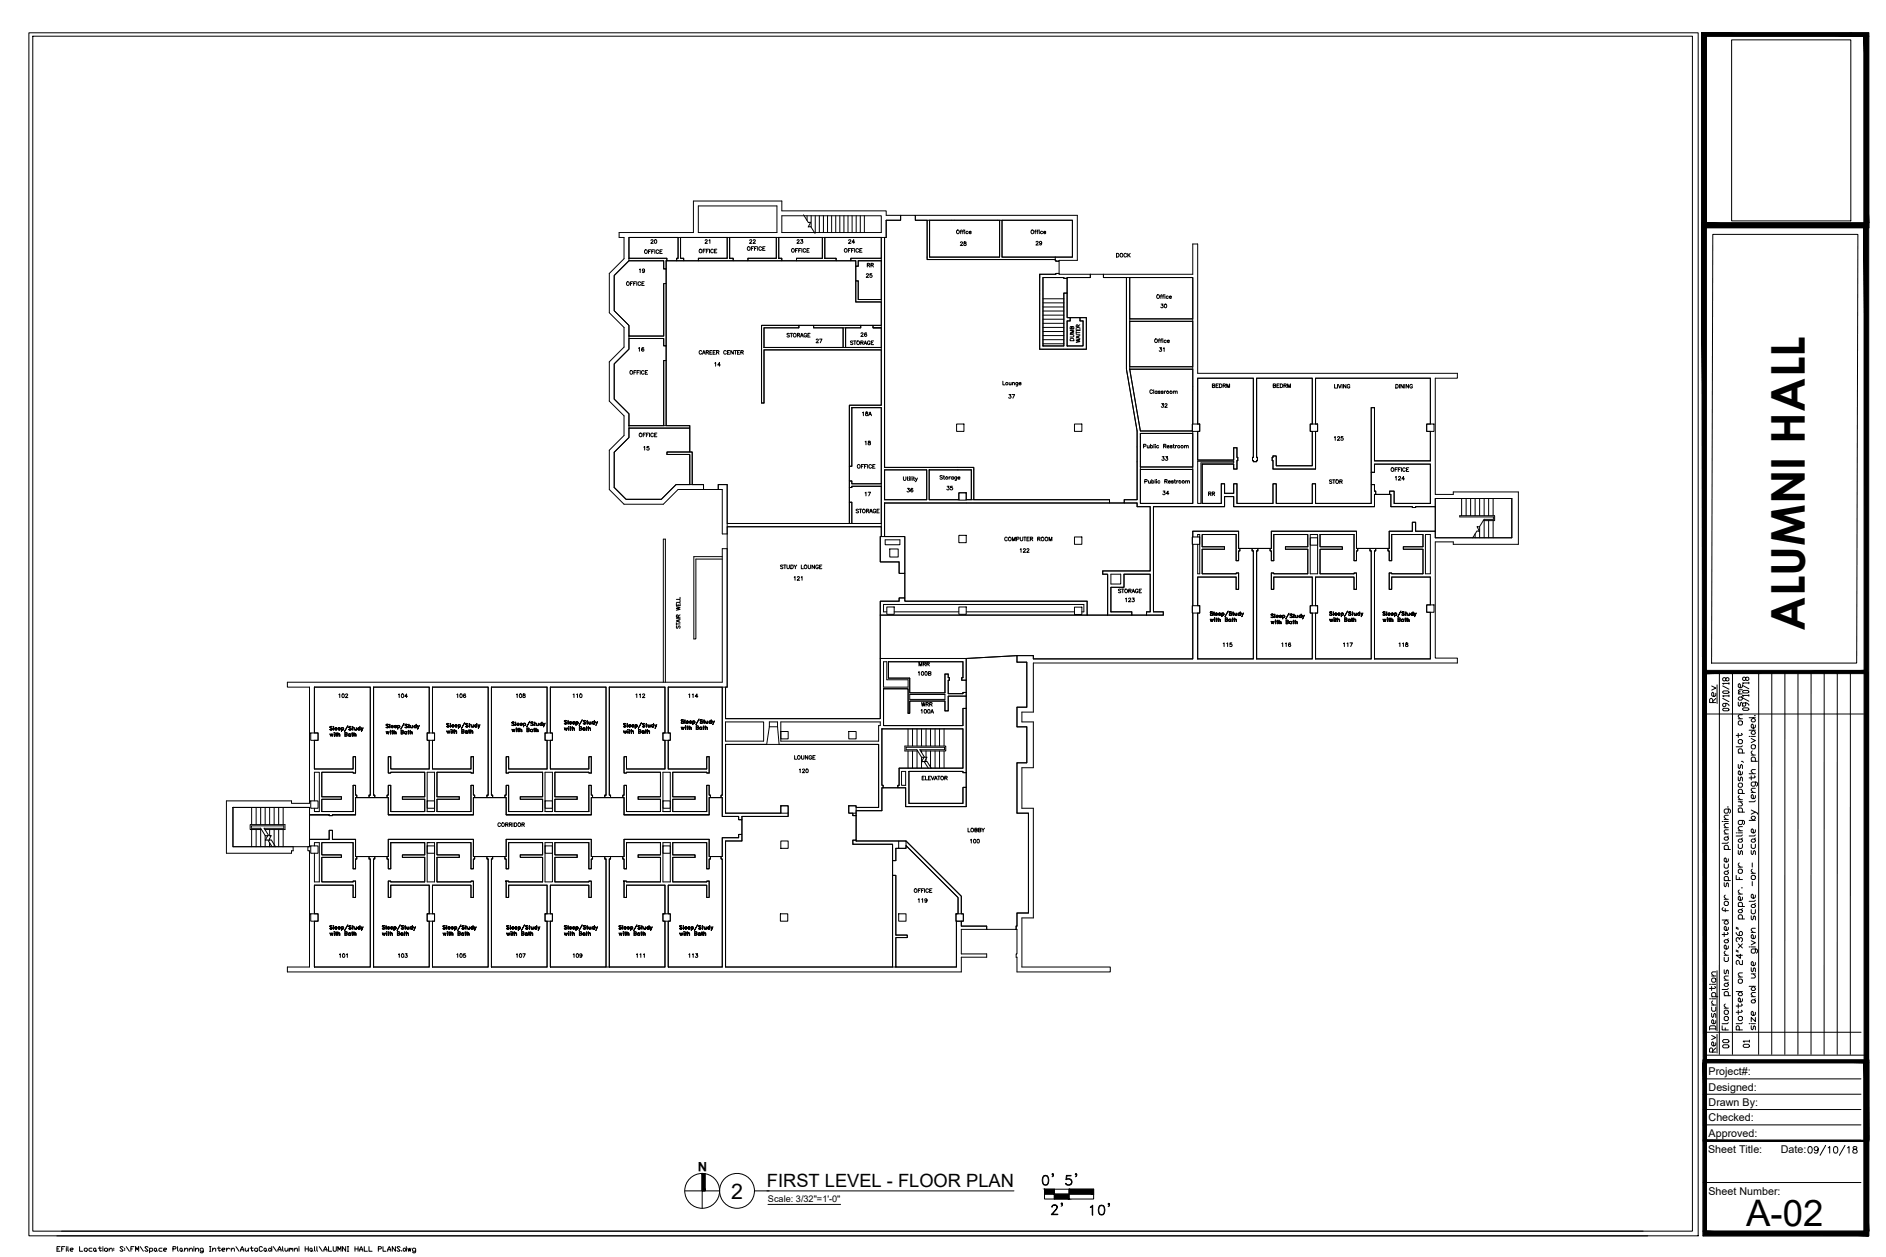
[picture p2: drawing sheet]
<svg xmlns="http://www.w3.org/2000/svg" width="914mm" height="610mm" viewBox="0 0 914 610" stroke-linecap="round" stroke-linejoin="round" font-family="sans-serif">
<!-- layer: BLDGlines -->
<g fill="none" stroke="#000" stroke-width=".48">
<path d="M840 19h57v88h-57zM339 100h38v13h-38zM305 115h24v10h-1v1h-5v-1h-18zM329 115v10h-1v1h3v-1h-1v-10M330 115h23v10h-14v1h-8v-1h-1zM353 115v10h-14v1h16v-1h-1M354 115h22v10h-13v1h-8v-1h-1zM354 115v10M376 115v10h-13v1h16v-1h-1M378 115h21v10h-13v1h-7v-1h-1zM378 115v10M379 105h48v8h-48z"/>
<path d="M390 104l2 4h1l-1 2h1l2 3M391 105v2M393 105v5M395 105v8M397 105v8M399 115v10h-13v1h19v-1h-5M399 105v8M400 115h27v10h-14v1h-8v-1h-5zM400 115v10M401 105v8M403 105v8M405 105v8"/>
<path d="M407 105v8M409 105v8M411 105v8M413 105v8M415 105v8M417 105v8M419 105v8M427 115v82h-15v29h1v-28h14v62M429 115v112h43v15M430 107h7v-3h-7v-2h-51v-5h-43v16h-36v2h3v10l-8 8v19l8 7v9l-8 7v20l8 7v9l-8 7v19l8 8h19l7-8h12v-2h-13l-7 7h-17l-6-6M430 107v8h-125v11l-7 8v17l7 7v11l-7 7v18l7 7v11l-7 7v17M430 107h7v-3h7v3h6v19h62v1h1v6h-9v36h23v-15h-10v-19h12v-2h6v2h11v44l5 30v33h-6v2h-7v-2h-66v-15h-43v-112h1z"/>
<path d="M450 107v19h62M451 107h34v18h-34zM451 107v18h34v-18M486 107v18h34v-18h-76v-3h78v22l-10 1v-2M486 107h34v18h-34zM298 134l7-8h17v4h1v8h-1v25h-17v-5l-7-7zM305 126h17v4h1v-4M305 125h18v1M322 138v25h-17M323 126h92v20h12v12h-58v37h1v-25h57v27h-15v57h-59v-19h-5v2h-7v-2h-5v-16h-2v-13h-11zM323 138v30h-1v-4h-17M416 126h11v19h-11v-9h-1v-7h1z"/>
<path d="M427 125h-14v1h2v3h1v-3h11M506 135h11v7h-1v26h-10zM546 135v44l5 30v33h-6v2h6v2h7v31h-23v1h2v20h12v-1h-10M548 135h30v20h-30zM548 135v44M370 159h17v-1h7v1h15v10h-39zM394 158h23v1h-23zM409 159v10M410 159h7v-1h6v1h4v10h-17zM410 159v10M427 158h-4v1h4h-4M427 145h-11v-9h-1v10h12"/>
<path d="M506 159h10M506 157h10M506 155h10M506 153h10M506 151h10M506 149h10M506 147h10M506 145h10M519 154h5v2h1v12h-8v-12h2zM524 156v-2h3v15h-23v-36h25v2h-12h-11v33M525 156v12h-8M548 156h30v22h-30z"/>
<path d="M548 156h30M548 155h30M305 164h17v4h1v7h-1v31h-17v-5l-7-7v-18l7-7zM370 169v-10h17v-1h-18v37h1v-25h57M370 169h57M506 168h10v-26h1v12h2v2h-2v12M506 163h10M506 161h10M506 165h10M506 167h10M548 179h30v30h-25zM548 179l5 30h25"/>
<path d="M548 179h30M548 178h30M413 198h14v37h-14v-2h-1v-7h1zM581 183h27v39h-1l1 2h1l1-1-1-40h27v23h-1v3h1v17h-17v-5h-2v1v5h21v-18h1v-3h-1v-23h55v23h-1v3h1v14h-27v-25h-1v46h-27v-9h-2v9h-17v-9h-2v9h-17v-9h-2v4h-4v-4h-2v9h-9v-19h15v2h2v-5v-5h-2v6h-17v-14h1v-3h-1zM305 206h29v2h-29M305 208h29v11h-11v1h11v15h-6l-7 7h-17l-6-6v-17l7-7zM322 206v-31h1v31M464 206h3v3h-3zM521 206h4v3h-4zM553 210h25v16h-25zM553 210v34M553 210h25"/>
<path d="M578 206h4v3h-4zM578 206v-71h-43v-2h43v-15h3v63h126v2h-11v57h9v-1h31v25h-31v-1h-9v56h11v3h-206v23h-6v5h6v22h-6v20h6v53h-6v24h43v2h-45v-7v-21h6v-49h-6v-24h5v-18h-5v-9h5v-22h-5v-3h8v2h77v-23M578 209v35h-25M581 209v14h17v-6h2v5v5h-2v-2h-15v19h9v-9h2v4h4v-4h2v9h17v-9h2v9h17v-9h2v9h27v-9h1v3h1v2h-1v6h-68v-5h-4v5h-35v51h5v1h-8v-1h2v-19h-13v7h-6v12M581 206v-23h27v39h-1l1 2h1l1-1-1-40h27v23M635 206h4v3h-4zM636 209v17h-17v-5h-2v1v5h21v-18M638 206v-23h55v23M692 206h3v3h-3zM693 209v14M334 235v-15h-11v-1h13v16M348 235h5v24h-3v-22h-2z"/>
<path d="M412 236h1h14v18h-14v-10h-1zM427 235h-14v-2h-1v3h1h14M429 228h20v14h-20zM451 228h20v14h-3v-3h-3v3h-14zM451 228v14h14M451 228h20v14M465 239h3v4h-3zM553 228h25v16h-25zM553 228h25M553 226h25M581 224h17h-16v20h-1zM666 225h27v19h-17v-6h-2v2h-7l-1-5h-1v-6h1z"/>
<path d="M693 223h-27v-25h-1v31h1v-4h27v19M353 255h74v18h9v5h3v12h-3v2h-9v57h-75v-16h1zM353 254h74M353 255h74M412 254v-10h1v10M429 244h122v2h7v31h-23v1h2v20h-10v-6h-88v-32h-10zM429 244v16M465 260h3v3h-3zM468 242h70v2h-109M583 259h16v13h2v-5v-1h6v1h1v53h-27v-23h1v-3h-1v-14h18v6h2v-8h-18v-12h11v-1h-11zM635 259h4v19h-4zM640 259v6h11v1h-11v12h18v8h-2v-6h-18v14"/>
<path d="M640 259h16v13h2v-5v-1h6v1h1v53h-27v-23h1v-3h-1v-14h18v6h2v-8h-18v-12h11v-1h-11zM656 259h-16h16v13h2v-5v-1v-8h-42v8v1v5h2v-13h16v6h-11v1h11v12h-18v8h2v-6h18v14M691 259h2v19h-2zM696 242h37v19h-37zM709 242v8M711 242v8M713 242v8M715 242v8M715 259v2M717 242v8M717 255v6M719 252h6v-2h-17v1h16v1h-4l-3 4-1-1 1 3h-1l-2 3"/>
<path d="M720 242v8M720 252v9M722 242v8M722 252v9M724 242v8M724 252v9M733 242v19h-37v-3h-10v-5h-1v5h-11v8h-1v1h1v5h1v-13h15v6h-10v1h10v12h-16v8h1v-6h18v13M733 242h-37v4h-10h-12v-6v-2h2v6h17M350 270h-14v40h1v-39h13M427 260h12v18h-3v-5h-9zM429 262h7v2h-7zM431 266h4v4h-4z"/>
<path d="M521 260h4v4h-4zM539 278h4v5h-4zM578 260h4v4h-4zM578 260v-2h23v8v1v5h-2v-13h-16v6h11v1h-11v12h18v8h-2v-6h-18v14M578 264v30M581 260v-1h1v19h-1v-14M610 266h6v1v5h2v-13h16v6h-11v1h11v12h-18v8h2v-6h18v14h-1v3h1v23h-27v-53h1zM635 261h4v3h-4zM667 266h6v1h1v5h1v-13h15v6h-10v1h10v12h-16v8h1v-6h18v13h-1v4h1v23h-27v-53h1zM427 292h9v-2h3v2h88v6h-100zM427 298h137v-1h-5v-51h35v-5h4v5h68v-6h8v6h11h11v12h-10v-5h-1v5h-11v8h-16v-8h-42v8h-15v-8h-23v62h-77v-2l-33 1h-41zM430 294h4v4h-4z"/>
<path d="M430 297h-2v-4h97v4M434 297h31M465 294h3v4h-3zM468 297h53M521 294h4v4h-4zM539 285h6v-7h13v19h-2v1h-7v-1h-10zM578 294h4v3h-4zM581 297v23M587 297h1h-1l1 1h-1h1zM589 297v1zM589 300h.1M589 298l1-1v1h-1h1v-1l-1 1h1h-1z"/>
<path d="M590 300v1zM591 300v1zM591 298l1-1v1h-1h1l-1-1v1h1h-1zM592 297v2zM595 296l-1 3zM596 297h1h-1l1 1h-1h1zM598 297h.1M598 300v1zM598 297v1zM599 297v1zM600 297v1zM601 297v1z"/>
<path d="M602 298v-1v1M603 297l-1 2zM616 298h1h-1l1 1h-1h1zM618 298v2zM619 299h1l-1-1v1h1h-1v-1l1 1h-1M620 299h1v-1l-1 1h1h-1l1-1v1h-1M622 298v2zM625 297l-2 3zM625 298h2h-1v1h-1h2zM627 298h1zM627 298v2zM628 298l1 1h-1z"/>
<path d="M629 298v2zM631 298v2zM632 299l-1-1 1 2M632 298v2zM635 294h4v3h-4zM636 297v23h-27M638 297v23M645 297h1h-1l1 1h-1h1zM646 297l1 1zM647 300h.1M647 298l1-1v1h-1h1v-1l-1 1h1h-1zM648 300v1z"/>
<path d="M648 300l1 1zM649 298v-1l1 1h-1h1l-1-1v1h1h-1zM650 297v2zM652 300h1h-1M653 296l-1 3zM654 297h1h-1l1 1h-1h1zM655 297h1zM655 300l1 1zM656 297v1zM656 300v1zM657 297v1zM657 297l1 1z"/>
<path d="M659 297v1zM660 298v-1v1M661 297l-1 2zM670 297h2h-1l1 1h-2h2zM672 297v1zM673 300h.1M673 297l1 1h-1h1h-1zM673 300l1 1zM674 300v1zM675 298v-1l1 1h-1v-1v1h1h-1zM676 297v2zM678 300h1h-1"/>
<path d="M679 296l-1 3zM680 297h1h-1l1 1h-1h1zM681 297h1zM681 300v1zM682 297v1zM682 300v1zM682 297l1 1h-1zM683 297v1zM685 297v1zM686 298v-1v1M687 297l-1 2zM692 293h3v4h-3z"/>
<path d="M693 297v23h-27M468 319l25-1v3h5v22h-5v9h5v18h-5v24h6v49h-6v8h-15v-2h-12v-2h1v-4h-1v-8l-27-27h-24v-15h13v-11h11v9h29zM581 320h27v-53h-1v-1h3v1h-1v53M587 300v1l1-1v1v-1v1v-1l-1 1zM589 300v1zM589 300h1zM591 301l1-1v1l-1-1zM594 300h1h-1v1h1h-1M595 300v1h-1v-1h1v1M597 300v1zM597 300h1zM599 300v1z"/>
<path d="M616 301l1 1v-1v1l1-1-1 2v-1v1zM618 301h.1M618 301v2zM619 301h1zM619 301v2zM620 301v2zM620 302l1-1v2v-2zM624 301h1l-1 1v1zM624 301h1l-1 1M626 301v2zM627 301h.1M627 301v2z"/>
<path d="M628 301v2zM628 301h1v2zM638 320h27v-53h-1v-1h3v1h-1v53M645 300v1v-1l1 1v-1v1l-1-1v1zM647 300v1zM647 300h1zM649 300v1zM652 301h1h-1M653 301v-1h-1v1M653 300v1h-1M655 300v1zM655 300h1z"/>
<path d="M656 301l1-1v1v-1zM670 300l1 1v-1l1 1v-1v1l-1-1v1zM673 300v1zM673 300h1zM674 301l1-1v1v-1zM678 301h1h-1M678 301l1-1h-1v1M678 300l1 1h-1M680 300l1 1zM681 300h1zM682 300h1v1zM152 333h28v53h-1v1h-6v-1h-1v-5h-1v13h-15v-6h10v-2h-10v-11h16v-8h-1v6h-19v-14h2v-4h-2z"/>
<path d="M152 333v22M152 333h28v53h-1v1h3v-1h-1v-53M181 333h27v22h-1v4h1v14h-19v-6h-1v8h18v11h-11v2h11v6h-17v-13h-1v5v1h-6v-1h-1zM181 333h27v22M210 333h27v53h-1v1h-6v-1v-5h-2v13h-16v-6h11v-2h-11v-11h18v-8h-2v6h-18v-14h1v-4h-1zM210 333h27v53h-1v1h3v-1h-1v-53M210 333v22M238 333h27v22h-1v4h1v14h-18v-6h-2v8h18v11h-11v2h11v6h-16v-13h-2v5v1h-6v-1h-1zM238 333h27v22M267 333h27v53h-1v1h-6v-1v-5h-2v13h-16v-6h11v-2h-11v-11h18v-8h-2v6h-18v-14h1v-4h-1zM267 333h27v53h-1v1h3v-1h-1v-53M267 333v22"/>
<path d="M295 333h27v22h-1v4h1v14h-18v-6h-1v8h17v11h-11v2h11v6h-16v-13h-1v5h-1v1h-6v-1h-1zM295 333h27v22M322 331v-70h1v70M324 333h29v-67h-3v65h-211v2h11v57h-9v-2h-31v26h31v-1h1v-2h-29v-19M324 333h26v53v1h-6v-1v-5h-1v13h-17v-6h11v-2h-11v-11h18v-8h-1v6h-19v-14h1v-4h-1zM324 333v22M350 333v53v1v9h8v2h2v-2h22v-2M352 333v16M428 334v18h39v-8h1v31h-1v-1h-26M428 334h12v12h1v-6h17v5h2v-7h8v6h-1v8h-39zM428 321h2v9h10v3h-12zM431 321h36v8h-1v1h2v-11h-41v30h-75"/>
<path d="M431 321v8h10v7h17v-9h2v2v1v6h7h1v2h-8v7h-2v-5h-17v6h-1v-12h-12M431 321h36v8h-1v1h2v6h-1h-7v-6v-1v-2h-2v9h-17v-7h-10zM441 337h17v2h-17zM151 355h3v4h-3zM152 359v14h19v-6h1v8h-16v11h10v2h-10v6h15v-13h1v5h1v1h-1v8M160 356v1l1-1v1v-1v1v-1l-1 1zM160 352l1 1h-1l1 1h-1h1zM162 352v2zM162 355h.1M162 356v1zM162 353h1h-1h1l-1 1h1zM163 356h.1"/>
<path d="M163 355v2zM164 355v2zM164 356h1v1v-1zM164 353h1h-1v1h1h-1zM166 353v2zM167 355h1v2h-1zM167 355h1v1h-1h1v1h-1zM169 352l-2 3zM169 353h1h-1l1 1h-1h1zM170 356v1zM170 356h1zM171 353h.1"/>
<path d="M171 355v2zM171 352v2zM172 355v2zM172 356h1v1l-1-1zM172 353l1 1h-1zM173 353v1zM174 352l1 2zM176 354l-1-1 1 1M176 353l-1 2zM187 351h1h-1l1 2h-1h1zM187 355l1 1v-1v1l1-1-1 1v-1v1zM189 351v2z"/>
<path d="M189 354h.1M189 355v1zM190 352h1h-1v1h1h-1v-1h1h-1M190 355h.1M190 354v2zM191 354v2zM191 355h1v1v-1zM191 352h1l-1 1h1h-1l1-1h-1M193 352v2zM195 355v-1v2v-1M195 355v1h-1v-2h1v1M196 351l-2 3z"/>
<path d="M196 351h2h-2l1 2h-1h1zM197 355v1zM198 355h.1M198 352h1zM198 354v2zM198 351v2zM199 354v2zM199 352l1 1h-1zM199 355h1v1zM200 352v1zM202 351v2zM203 353l-1-1 1 1"/>
<path d="M203 352l-1 2zM207 355h4v4h-4zM208 359v14h-19v-6h-1v8h18v11h-11v2h11v6M210 359v14h18v-6h2v8h-18v11h11v2h-11v6h16v-13h2v5v1v8h-42v-8v-1v-5h1v13h17M217 351h1h-1l1 2-1-1h1zM217 354v1v-1l1 1v-1v2l-1-1v1zM218 351v2zM219 354h.1M219 354v2zM219 352h1h-1h1v1l-1-1zM219 354h1zM220 354v2z"/>
<path d="M220 355l1-1v2v-1zM221 352h1h-1h1h-1h1l-1 1zM222 351v2zM224 355h1v-1h-1v2l1-1h-1M225 355l-1 1v-2h1v1M225 350l-1 3zM226 351h1h-1l1 1v1l-1-1h1zM227 354v2zM227 354h1zM227 351l1 1zM228 351v2zM228 354v2z"/>
<path d="M228 351l1 2zM229 354v2zM229 351l1 2zM231 351v2zM232 352v-1v2M233 351l-1 2zM248 350h1h-1l1 2h-1h1zM248 354l1 1v-1v1l1-1-1 1v-1v1zM250 350v2zM250 353h.1M250 354v1zM251 351h1h-1h1h-1l1 1h-1z"/>
<path d="M251 354h.1M251 353v2zM252 353v2zM252 354h1v1v-1zM252 351h1h-1h1h-1l1 1h-1zM254 351v1zM255 353h2l-1 2h-1zM256 353v1v1zM257 350l-2 2zM257 350h2h-2l1 2h-1h1zM258 354v1zM259 354h.1"/>
<path d="M259 351h1zM259 353v2zM259 350v2zM260 353v2zM260 354h1v1v-1zM260 351l1 1h-1zM261 351v1zM263 350v2zM263 351l1 1zM264 351l-1 1zM264 355h4v4h-4zM265 359v14h-18v-6h-2v8h18v11h-11v2h11v6h-16v-13h-2v5v1v8h42v-8v-1v-5h-2v13h-16v-6h11v-2h-11v-11h18v-8h-2v6h-18v-14"/>
<path d="M274 350h1h-1l1 1h-1h1zM274 353v1v-1l1 1v-1v1l-1-1v1zM275 349v2zM276 352h.1M276 353v1zM276 350h1l-1 1h1h-1l1-1v1h-1M276 353h1zM277 352v2zM277 352l1 2zM278 350h1h-1v1h1h-1v-1l1 1h-1M278 353v1zM279 350v2z"/>
<path d="M281 352l1 1v1h-1zM281 352l1 1h-1h1v1h-1M282 349l-1 3zM283 350h1h-1l1 1h-1h1zM284 353v1zM284 353h1zM284 350h1zM284 352v2zM285 349v2zM285 352v2zM285 353h1v1v-1zM285 350l1 1z"/>
<path d="M286 350l1 1zM288 349v2zM289 351v-1v1M290 350l-1 2zM302 351h1h-1l1 2-1-1h1zM302 354l1 1v-1v1l1-1-1 2v-1v1zM304 351v2zM304 354h.1M304 354v2zM305 352h1h-1h1h-1h1l-1 1zM305 354h1zM305 354v2z"/>
<path d="M306 354v2zM306 355l1-1v2v-1zM307 352h-1h1v1l-1-1zM308 351v2zM310 354h1l-1 1M310 354v2M310 355h1l-1 1M311 350l-2 3zM311 351h2h-1v2l-1-1h2zM312 354v2zM313 354h.1M313 351l1 1z"/>
<path d="M313 354v2zM313 351v2zM314 354v2zM314 355l1-1v2v-1zM314 351l1 2h-1zM315 351v2zM317 351v2zM318 352l-1-1 1 2M318 351v2zM321 355h4v4h-4zM322 359v14h-18v-6h-1v8h17v11h-11v2h11v6h-16v-13h-1v5h-1v1h1v8h41v-8v-1v-5h-1v13h-17v-6h11v-2h-11v-11h18v-8h-1v6h-19v-14M330 349h1h-1l1 2h-1h1z"/>
<path d="M330 353l1 1v-1v1l1-1-1 1v-1v1zM332 349v2zM332 352h.1M332 353v1zM333 350h1h-1h1h-1l1 1h-1zM333 353h1zM333 352v2zM334 352v2zM334 350h1h-1h1h-1l1 1h-1zM334 353h1v1zM336 350v1zM338 352h1l-1 1"/>
<path d="M338 352v2h1l-1-1M338 353h1l-1 1M339 349l-2 2zM339 349h2h-1v2h-1h2zM340 353v1zM341 353h.1M341 350h1zM341 352v2zM341 349v2zM342 352v2zM342 350l1 1h-1zM342 353h1v1z"/>
<path d="M343 350v1zM345 349v2zM346 351l-1-1 1 1M346 350v1zM352 350h18v9h-18zM373 350h4v2h-4zM373 352l-1 9h-20M377 352l1 9h48v31h-11M379 355h3v3h-3zM379 350h48v2h-1v7h-47zM412 355h3v3h-3zM428 353h39v20h-31v8h-1v1h4v9h29v-9h-1v8h-26v-16"/>
<path d="M428 353v28v1v11h-13M428 353h39v20h-31v8h-1v1h-7v-1zM440 353v9M442 353v9M445 353v9M447 353v9M449 353v9M451 353v9M453 353v9M456 353v9M458 353v9M207 375h4v19h-4z"/>
<path d="M264 375h4v19h-4zM321 375h4v19h-4zM352 361h74v31h-11v-1h-3v3h1v2h2v11h-2v2h20v60h-81v-61h8v-12h22v-5h-3v3h-27zM352 361v33h27M437 374h2v7h-2zM440 364v9M441 374h26v1h1v7h-1v8h-26zM442 364v9M445 364v9M445 364h-6v-2h20v2h-13M447 364v1M447 367v6"/>
<path d="M449 364v3M449 368v1M450 373l-2-4h-1l1-2h-1l-2-3h-6v-2h19v2h-12l2 3h1l-1 2h1l3 4M451 364v9M453 364v9M456 364v9M458 364v9M113 392h37v19h-37zM113 392h37v3M122 392v8M124 392v8M126 392v8"/>
<path d="M129 392v8M131 392v8M133 392v8M135 392v8M137 392v8M150 395h22M150 395h22v-8h16v8h42v-8h15v8h42v-8h16v8h41v-8h6v9h8v2h2v7h-2v1h-8v9h-6v-8h-41v8h-16v-8h-42v8h-15v-8h-42v8h-16v-8h-11v-4h-1v4h-10zM151 388h3v4h-3zM152 392v2h3M152 388v-13h3v19h-3M172 395l-11 1M189 394h17"/>
<path d="M207 388h4v4h-4zM264 388h4v4h-4zM321 388h4v4h-4zM379 391h3v3h-3zM412 391h3v3h-3zM413 394v2h2v-2M122 402v9M124 402v9M126 402v9M127 402h-6v-2h17v2h-10M128 402l2 3h2l-2 3 2-1 2 4M128 402h10v-1h-16v1h4l3 3h1l-1 3 1-1 2 4"/>
<path d="M129 402h.1M129 405v6M131 402v3M131 407h.1M131 409v2M133 402v9M135 402v9M137 402v9M151 410h3v4h-3zM152 410v-1h3v19h-3v-14M156 409h15v12h1v-4h1v-2h6v2h1v52h-28v-22h2v-4h-2v-14h19v6h1v-8l-16 1v-12h10v-1h-10zM182 415h6v2v4h1v-12h17v6h-11v1h11v12l-18-1v8h1v-6h19v14h-1v4h1v22h-27v-52h1z"/>
<path d="M189 409h17v6h-11v1h11v12l-18-1v8h1v-6h19v14M189 409v12h-1v-4v-2v-8h42v8v2v4h-2v-12h-16v6h11v1h-11v12l18-1v8h-2v-6h-18v14M189 409h17M207 410h4v4h-4zM207 409h4v19h-4v-19h1M212 409h16v12h2v-4v-2h6v2h1v52h-27v-22h1v-4h-1v-14h18v6h2v-8l-18 1v-12h11v-1h-11zM239 415h6v2v4h2v-12h16v6h-11v1h11v12l-18-1v8h2v-6h18v14h-1v4h1v22h-27v-52h1zM264 410h4v4h-4zM264 409h4v19h-4zM269 409h16v12h2v-4v-2h6v2h1v52h-27v-22h1v-4h-1v-14h18v6h2v-8l-18 1v-12h11v-1h-11zM296 415h6v2h1v4h1v-12h16v6h-11v1h11v12l-18-1 1 8h1v-6h18v14h-1v4h1v22h-27v-52h1zM321 410h4v4h-4z"/>
<path d="M321 409h4v19h-4zM326 409h17v12h1v-4v-2h6v2v52h-26v-22h1v-4h-1v-14h19v6h1v-8l-18 1v-12h11v-1h-11zM379 408h3v3h-3zM415 408h21M415 408l-2-1v2h20v8h1v-6h2M434 411h5v-1l25 25v8h-1l1 26h-30v-14h6v-2h-6v-28h-1v-8h1zM436 408h3v3h-3zM439 408l27 27v8M439 410l25 25v8M151 443h3v4h-3zM152 443v-14h19v6h1v-8l-16 1v-12h10v-1h-10v-6h15v12h1v-4h1v-2h-1v-8h-11v-4h-1v4h-10v4h-1v2h1v56h-11v2h327v-7h12v-1h-12v-12h12v-2h-12v-2h-2v22h-112v-61h8v-3h-2v1h-8v9v2v52h-26v-22M152 447v22"/>
<path d="M160 449h1h-1l1 2-1-1h1zM160 452v1l1-1v1v-1v2v-1l-1 1zM162 449v2zM162 452h.1M162 452v2zM163 450v1l-1-1zM163 452h.1M163 452v2zM164 452v2zM164 450h1h-1h1h-1h1l-1 1zM164 452h1v2zM166 449v2z"/>
<path d="M167 453h1v-1h-1v2l1-1h-1M168 453l-1 1v-2h1v1M169 449l-2 2zM169 449h1h-1l1 2-1-1h1zM170 452v2zM170 452h1zM171 449v1zM171 452v2zM171 449v2zM172 452v2zM172 453l1-1v2l-1-1zM172 449l1 2h-1z"/>
<path d="M173 449v2zM174 449l1 2zM176 450l-1-1 1 2M176 449l-1 2zM185 449h2h-2l1 2-1-1h1zM185 452l1 1v-1v1l1-1-1 2v-1v1zM187 449v2zM187 452h.1M187 452l1 2zM188 450h1h-1h1h-1h1l-1 1zM188 452h1zM188 452v2z"/>
<path d="M189 452v2zM189 453l1-1v2v-1zM189 450h1h-1h1h-1h1v1zM191 449v2zM193 453h1v-1h-1v2l1-1h-1M193 453h1l-1 1v-2h1l-1 1M194 449l-2 2zM195 449h1h-1l1 2-1-1h1zM195 452v2zM196 452h.1M196 449l1 1zM196 452v2z"/>
<path d="M196 449v2zM197 452v2zM197 453l1-1v2v-1zM197 449l1 2h-1zM198 449v2zM200 449v2zM201 450l-1-1 1 2M201 449v2zM207 443h4v4h-4zM208 447v22h-27M210 447v22h27v-52h-1v-2h3v2h-1v52M215 449h1h-1l1 2-1-1h1z"/>
<path d="M215 452v1l1-1v1v-1v2v-1l-1 1zM217 449v2zM217 452h.1M217 452v2zM217 450h1h-1h1h-1l1 1-1-1zM217 452h1zM218 452v2zM219 452v2zM219 453l1-1v2l-1-1zM219 450h1h-1h1h-1h1l-1 1zM220 449v2zM222 453h1v-1h-1v2l1-1h-1"/>
<path d="M223 453l-1 1v-2h1v1M223 449l-1 2zM224 449h1h-1l1 2-1-1h1zM225 452v2zM225 452h1zM226 449v1zM226 452v2zM226 449v2zM226 453l1-1v2v-1zM227 449v2zM228 449v2zM229 449v2z"/>
<path d="M230 450v-1v2M231 449l-1 2zM246 449h1h-1l1 2-1-1h1zM246 452v1v-1l1 1v-1v2l-1-1v1zM247 449v2zM248 452h.1M248 452v2zM248 450h1h-1h1v1l-1-1zM248 452h1zM249 452v2zM249 452l1 2zM250 453v-1v2v-1z"/>
<path d="M250 450h1h-1h1l-1 1v-1zM251 449v2zM253 452h1v1M253 452v2M253 452h1l-1 1M253 453h1l-1 1M254 453l-1 1M254 449l-1 2zM255 449h1h-1l1 2-1-1h1zM256 452v2zM256 452h1zM256 449l1 1z"/>
<path d="M256 452l1 2zM257 449v2zM257 452v2zM258 449v2zM258 452v2zM258 449l1 2zM260 449v2zM261 450v-1v2M262 449l-1 2zM264 443h4v4h-4zM265 443v-14h-18v6h-2v-8l18 1v-12h-11v-1h11v-6h-16v12h-2v-4v-2v-8h42v8v2v4h-2v-12h-16v6h11v1h-11v12l18-1v8h-2v-6h-18v14M265 447v22h-27"/>
<path d="M267 447v22M274 449h1h-1l1 2-1-1h1zM274 452v1v-1l1 1v-1v2l-1-1v1zM275 449v2zM276 452h.1M276 452v2zM276 450h1h-1h1v1l-1-1zM276 452h1zM277 452v2zM277 453l1-1v2v-1zM278 450h1h-1h1h-1h1l-1 1zM279 449v2z"/>
<path d="M281 452h1v1M281 452v2M281 452h1l-1 1M281 453h1l-1 1M282 453l-1 1M282 449l-1 2zM283 449h1h-1l1 2-1-1h1zM284 452v2zM284 452h1zM284 449l1 1zM285 449v2zM285 452v2z"/>
<path d="M285 453l1-1v2v-1zM285 449l1 2zM286 449l1 2zM288 449v2zM289 450v-1v2M290 449l-1 2zM300 449h1h-1l1 2-1-1h1zM300 452l1 1v-1v1l1-1-1 2v-1v1zM302 449v2zM302 452h.1M302 452v2zM303 450h1h-1h1l-1 1v-1z"/>
<path d="M303 452h.1M303 452v2zM304 452v2zM304 453l1-1v2v-1zM304 450h1h-1h1h-1h1l-1 1zM306 449v2zM307 452h1v1M307 452v2M307 452h1l-1 1M307 453h1l-1 1M308 453l-1 1M309 449l-2 2z"/>
<path d="M309 449h1h-1l1 2-1-1h1zM310 452v2zM311 452h.1M311 449v1zM311 452v2zM311 449v2zM312 452v2zM312 453l1-1v2v-1zM312 449l1 2h-1zM313 449v2zM315 449v2zM316 450l-1-1 1 2"/>
<path d="M316 449l-1 2zM321 443h4v4h-4zM322 443v-14h-18v6h-1v-8l17 1v-12h-11v-1h11v-6h-16v12h-1v-4h-1v-2h1v-8h41v8v2v4h-1v-12h-17v6h11v1h-11v12l18-1v8h-1v-6h-19v14M322 447v22h-55M330 452v1v-1l1 1v-1v2l-1-1v1zM330 449h1h-1l1 2-1-1h1zM331 449v2zM332 452h.1M332 452v2zM332 450h1h-1h1h-1h1l-1 1zM332 452h1zM332 452l1 2z"/>
<path d="M333 452v2zM333 453l1-1v2v-1zM334 450h1h-1h1l-1 1v-1zM335 449v2zM337 453h1v-1h-1v2l1-1h-1M338 453l-1 1v-2h1v1M338 449l-1 2zM339 449h1h-1l1 2-1-1h1zM339 452l1 2zM340 452h1zM340 449l1 1zM340 452v2z"/>
<path d="M341 449v2zM341 452v2zM341 449l1 2zM342 452v2zM342 449v2zM344 449v2zM345 450v-1v2M346 449l-1 2zM378 443h4v4h-4zM436 443h3v4h-3zM463 443h4v4h-4zM152 469h28v-52h-1v-2h3v2h-1v52"/>
<path d="M294 469v-52h-1v-2h3v2h-1v52M433 469v-44h1v28h6v2h-6v14M506 577h24v4h-24zM506 579h24M511 577v4M518 577v4"/>
<circle cx="593" cy="298" r=".6"/>
<circle cx="601" cy="298" r=".6"/>
<circle cx="623" cy="299" r=".6"/>
<circle cx="630" cy="299" r=".6"/>
<circle cx="651" cy="298" r=".6"/>
<circle cx="659" cy="298" r=".6"/>
<circle cx="677" cy="298" r=".6"/>
<circle cx="684" cy="298" r=".6"/>
<circle cx="596" cy="301" r=".6"/>
<circle cx="626" cy="302" r=".6"/>
<circle cx="654" cy="301" r=".6"/>
<circle cx="680" cy="301" r=".6"/>
<circle cx="166" cy="354" r=".6"/>
<circle cx="169" cy="357" r=".6"/>
<circle cx="174" cy="354" r=".6"/>
<circle cx="193" cy="353" r=".6"/>
<circle cx="197" cy="356" r=".6"/>
<circle cx="201" cy="353" r=".6"/>
<circle cx="223" cy="352" r=".6"/>
<circle cx="226" cy="355" r=".6"/>
<circle cx="231" cy="352" r=".6"/>
<circle cx="254" cy="351" r=".6"/>
<circle cx="258" cy="354" r=".6"/>
<circle cx="262" cy="351" r=".6"/>
<circle cx="280" cy="351" r=".6"/>
<circle cx="283" cy="354" r=".6"/>
<circle cx="288" cy="351" r=".6"/>
<circle cx="309" cy="352" r=".6"/>
<circle cx="312" cy="355" r=".6"/>
<circle cx="316" cy="352" r=".6"/>
<circle cx="337" cy="350" r=".6"/>
<circle cx="340" cy="353" r=".6"/>
<circle cx="344" cy="350" r=".6"/>
<circle cx="166" cy="450" r=".6"/>
<circle cx="169" cy="453" r=".6"/>
<circle cx="174" cy="450" r=".6"/>
<circle cx="192" cy="450" r=".6"/>
<circle cx="195" cy="453" r=".6"/>
<circle cx="199" cy="450" r=".6"/>
<circle cx="221" cy="450" r=".6"/>
<circle cx="224" cy="453" r=".6"/>
<circle cx="229" cy="450" r=".6"/>
<circle cx="252" cy="450" r=".6"/>
<circle cx="255" cy="453" r=".6"/>
<circle cx="260" cy="450" r=".6"/>
<circle cx="280" cy="450" r=".6"/>
<circle cx="283" cy="453" r=".6"/>
<circle cx="288" cy="450" r=".6"/>
<circle cx="306" cy="450" r=".6"/>
<circle cx="309" cy="453" r=".6"/>
<circle cx="314" cy="450" r=".6"/>
<circle cx="336" cy="450" r=".6"/>
<circle cx="339" cy="453" r=".6"/>
<circle cx="343" cy="450" r=".6"/>
</g>
<!-- layer: Text1 -->
<g fill="none" stroke="#000" stroke-width=".48">
<path d="M466 112h.1M466 112v1M467 112h.1M467 112v1M468 112h.1M468 112v1M469 112l-1 1h1M470 113h1v-1l-1 1h1M502 112h.1M502 112v1M503 112h.1M503 112v1"/>
<path d="M504 112h.1M504 112v1M505 112l-1 1h1M506 113h1v-1l-1 1h1M563 144h.1M563 143v2M564 144h.1M564 143v2M565 143h.1M565 144v1M566 144h-1l1 1v-1M567 144h1h-1h1"/>
<path d="M562 165h.1M562 164v2M563 165h.1M563 164v2M564 164h.1M564 165v1M565 165h-1l1 1M566 165h1l-1 1h1M486 185v2h1M489 185v2l1-1M490 185v2M491 186h1v1"/>
<path d="M491 185v2M493 185v2M493 186h-1l1 1v-1M494 186h1v-1l-1 1h1M559 189a.7 .7 0 0 0-1 0 .7 .7 0 0 0 0 1 .7 .7 0 0 0 1 0M559 189v2M561 190h-1v1h1M561 190v1M563 190h-1l1 1h-1M564 190h-1l1 1h-1M565 190v1M565 190h.1"/>
<path d="M569 190h1v1M569 190v1M570 190h1v1M647 186v2h1M648 186v2M649 186l1 2v-2M651 186v2M653 186v2l-2-2v2M654 187a.7 .7 0 0 0-1 0 .7 .7 0 0 0 0 1 .7 .7 0 0 0 1 0M677 186l1 1v1h-1zM679 186v2M680 186v2l-1-2v2"/>
<path d="M681 186v2M683 186v2l-1-2v2M685 187a.7 .7 0 0 0-1 0 .7 .7 0 0 0 0 1 .7 .7 0 0 0 1 0h-1M554 216h1h1l-2-1v2M556 216v1h1M557 216v1M558 216l1 1h-1M558 215v2M559 215v2M560 216h.1M560 216v1M562 216l-1 1h1"/>
<path d="M564 216h1l-1-1v2M565 216v1M566 217h1v-1l-1 1h1M568 216h-1l1 1h-1M569 216h.1M569 215v2M570 216v1M571 216l-1 1M574 216h1v1M574 216v1M575 216h1v1M438 231l1 2v-2"/>
<path d="M440 232h.1M440 231v2M441 231h.1M441 232v1M442 231v2M442 231h.1M442 232v1M443 232h.1M443 231v2M444 232v1l1-1M444 233v1M457 231h-1l1 1h-1"/>
<path d="M457 231h1M458 231v1M460 231v1M461 231l-1 1M462 231l-1 1h1M462 231v1M464 231v2h-1M464 231l-1 1h1M464 232h1v-1l-1 1h1M555 233h1h-1v1M557 233v1h1M558 233v1"/>
<path d="M558 233l1 1h-1M560 233v1M561 233h.1M561 233v1M562 233l-1 1h1M565 233h1h-1v1M565 233l1 1M566 234h1v-1v1M569 233h-1l1 1h-1M569 233h1M570 233v1M571 233v1"/>
<path d="M575 233h1v1M575 233v1M576 233h1v1M328 294l2 1h-2l2 1h-2M328 293v1h2v-1M329 299v-1h-1v1h2M329 293v1M330 291v1h-2M330 290v1h-2M330 298l-1 1M328 303h2M328 302v1"/>
<path d="M328 300h2M328 304v1l1-1h1l-1 1M329 301v1M330 300l-2 1 2 1"/>
<circle cx="464" cy="112" r=".8"/>
<circle cx="501" cy="112" r=".8"/>
<circle cx="561" cy="144" r=".8"/>
<circle cx="560" cy="165" r=".8"/>
<circle cx="488" cy="186" r=".6"/>
<circle cx="566" cy="190" r=".6"/>
<circle cx="568" cy="190" r=".6"/>
<circle cx="572" cy="217" r=".6"/>
<circle cx="573" cy="217" r=".6"/>
<circle cx="459" cy="232" r=".6"/>
<circle cx="572" cy="234" r=".6"/>
<circle cx="574" cy="234" r=".6"/>
</g>
<!-- layer: A-ANNO-TTLB -->
<path d="M830 114h71l-1 208h-70z" fill="none" stroke="#000" stroke-width=".48"/>
<!-- layer: G-ANNO-TTLB -->
<g fill="none" stroke="#000" stroke-width=".48">
<path d="M14 16h809v583h-809zM16 18h805v579h-805zM825 16h81v94h-81zM827 18h77v90h-77zM834 326v185M840 326v185M853 326v185M859 326v185M865 326v185M872 326v185M878 326v185M884 326v185"/>
<path d="M887 326h-60v185M891 326v185M897 326v185M906 326v185M827 346h77M826 514h80v85h-80zM827 515h77v82h-77zM827 501h75M826 538h76M826 531h76M826 523h76M826 553h76"/>
<path d="M826 546h76M826 573h76M28 599h771M30 597h767"/>
</g>
<g fill="#000" stroke="#000" stroke-width=".48">
<path d="M825 18l2 90v-90zM825 18l2 90h-2z"/>
<path d="M825 16l81 2v-2zM825 16l81 2h-81z"/>
<path d="M904 18l2 90v-90zM904 18l2 90h-2z"/>
<path d="M825 110l2 443v-443zM825 110l2 443h-1z"/>
<path d="M825 108l81 2v-2zM825 108l81 2h-81z"/>
<path d="M825 108l81 2v-2zM825 108l81 2h-81z"/>
<path d="M904 110l2 443v-443zM904 110l2 443h-2z"/>
<path d="M827 325v2l78-2zM827 327l78-2v2z"/>
<path d="M826 515l1 82v-82zM826 515l1 82h-1z"/>
<path d="M826 514l80 1v-1zM826 514l80 1h-80z"/>
<path d="M904 515l2 82v-82zM904 515l2 82h-2z"/>
<path d="M826 553l80 1v-1zM826 553l80 1h-80z"/>
<path d="M826 597l80 2v-2zM826 597l80 2h-80z"/>
</g>
<!-- layer: 0 -->
<path d="M897 16v2M898 16v2" fill="none" stroke="#000" stroke-width=".5"/>
<g fill="none" stroke="#000" stroke-width=".48">
<path d="M827 16v581M898 16v2M332 578h17M342 569v9h-2v-9v17M366 578h7"/>
<circle cx="340" cy="578" r="8"/>
<circle cx="357" cy="578" r="8"/>
</g>
<!-- layer: LIGHTING -->
<path d="M827 512h77" fill="none" stroke="#000" stroke-width=".48"/>
<!-- layer: G-ANNO-TEXT -->
<g fill="none" stroke="#000" stroke-width=".48">
<path d="M830 333l2 1-2 1M832 336l-1 2-1-1v-1h1v2M832 339l-2 1M832 332v9M835 335h3v1h-2zM835 339l3 1M835 333l3 1M837 329h1v1h-1l-1-1h-1l1 1h1M838 337h-3l1 1M838 331h-3l1 1M838 331v1M838 337v1"/>
<path d="M830 341v-2h-1v2h3M835 344h3l-2 1zM837 341l-1 2-1-1 1-1h1l1 1M848 354h3M848 348h3M849 358l2 1-2 1M849 357h2M850 354l1 2h-1l-1-1zM850 348l1 2h-1l-1-1zM851 347h.1M851 352v1h-1l-1-1 1-1v1v1M848 375h3"/>
<path d="M849 362l2-1v2h-1zM849 369h3M849 366h2M850 369h-1l1-2 1 1v1M850 364l-1 1 1 1M851 376v1h-3M851 379v2h-2l1-2h2v1v1M851 373l-2 1 1 1M835 398h.1M836 398h2M836 397h2M837 391h1"/>
<path d="M838 399l-2 1 1 1M838 395l-2 1 1 1M838 392l-1 2h-1v-2h2l1 1-1 1M848 398h3M849 393l3 1v1M849 384h2M850 396h1l-1 2-1-1zM851 388v1h-3M851 386v1h-1l-1-1 1-1v1v1M851 382l-2 1 1 1M851 394l-2 1M836 419v2h2v-2"/>
<path d="M836 412h3M836 404h2M836 401h2M836 412v-1v-1h2v2M836 406h2l-1 1h-1zM838 416l-1 2h-1v-2h1v2M838 408l-1 1h-2M838 402l-2 1 1 1M838 405l-1 1M849 412v2h1l1-2v2M849 409l1 2h1v-2M850 407h1v1h-2z"/>
<path d="M851 405h-3M851 402v2h-1l-1-2h1v2M851 406v1M836 438l1-1 1 2h-2zM836 428v2l1-2 1 2M836 423h1l1 1h-2zM836 436h2M836 427h3M836 434v1l1 1M836 427v-2l2 1v1M838 422l-1 1M849 424h2"/>
<path d="M850 439h1v1h-2zM850 425h1v2l-2-1zM850 422l-1 1 1 1M851 437h-3M851 434v2h-1l-1-2h1v2M851 438v1M835 446h3M835 440v1v1h3M836 456h1l1 1h-2zM836 452v2M836 441v1M837 446l1 1-1 1h-1z"/>
<path d="M837 452l1 1h-1h-2M838 459l-1 1h-1v-1v-1l1 1v1M838 450l-1 1h-1v-1v-1l1 1v1M838 455l-1 1M849 456l2 1-2 1M849 444l1 2 1-2v2M849 441l1 2h1v-2M849 459h2M849 452h2M851 454v1h-1l-1-1 1-1v1v1M851 450l-2 1 1 1M829 477h.1"/>
<path d="M830 475l1-1 1 2h-2zM830 478v2M830 477h2M830 473h2M831 478l1 1h-1h-2M832 471l-2 1 1 1M832 471v29M836 477h1l1 1h-2zM836 470v2l1-2 1 2M836 464v2h2v-2M836 475h2M836 463h2"/>
<path d="M836 461v1l1 1M838 479l-1 1h-2M838 473l-2 1 1 1M838 476l-1 1M848 478h3M849 469l1 2 1-2v2M849 472h2M850 478l1 2h-1l-1-1zM850 472l1 2h-2M851 467v1h-1l-1-1 1-1v1v1M851 460v2h-2l1-2h2v1v1M829 499v-2h2l1 2"/>
<path d="M829 499h3M829 484h.1M830 491v2l1-2 1 2M830 488v2h2v-2M830 487h2M830 484h2M830 483h3M830 485v1l1 1M830 483v-2l2 1v1M832 495l-1 1h-1v-1v-1l1 1v1M835 497v2h3M836 489h2"/>
<path d="M836 483h3M836 493h2l-1 2-1-1zM836 490h2l-1 2-1-1zM836 487v1l1 1M836 483v-1v-1h2v2M836 498v1M838 496h-1h-2M849 497l1 2 1-2v2M849 485h2v1h-1zM849 483h2M849 496h2M851 493v2l-2-2v2"/>
<path d="M851 491v1h-1l-1-1 1-1v1v1M851 481l-2 1 1 1M851 484v1M830 502l2 1-2 1M830 510v-1l-1-1v2h3M832 506l-1 1h-1v-1v-1l1 1v1M832 508l-2 2M372 578h120M372 584h36"/>
</g>
<!-- layer: 0-dte -->
<g fill="none" stroke="#000" stroke-width=".48">
<path d="M28 606h.1M29 605h-1v2h1M30 606h1M31 605h-1v2M32 605h.1M32 605v2M33 605v2M34 606h1v-1l-1 1 1 1M39 605v2h1M41 606l1-1v1l-1 1zM45 605l-2 1v1h2M45 606l1-1v1v1z"/>
<path d="M46 606l1 1M48 605h1M48 605v1h1M50 605h.1M50 605v2M51 606l1-1v1l-1 1zM53 606l1-1v2M53 605v2M55 605v1M55 606h.1M60 605h-2l2 1h-2M60 605v1"/>
<path d="M60 606h.1M61 605l2 2M63 606h1M65 605h-2v2M66 607v-2v1l1-1v2M68 605l2 2M72 605h-2l2 1h-2M73 606h1v1h-1M73 605v3M75 606h1v1l-1-1zM76 606v1M79 605l-2 1v1h2"/>
<path d="M79 606h1v-1l-1 1 1 1M84 606h1v-1h-1v2M86 605v2M87 606l1-1v1v1zM88 606l1 1M89 606l2-1v2M89 605v2M92 606l1-1v2M92 605v2M94 605h.1M94 605v2M95 606l1-1v2"/>
<path d="M95 605v2M99 607l-2-1v-1l2 1v1h-2M102 607h.1M102 605h.1M102 605v2M103 606l1-1 1 2M103 605v2M105 605h2M106 605v1h1M108 606h1v-1l-1 1 1 1M110 605v2M111 606v-1l-1 1"/>
<path d="M112 606l1-1 1 2M112 605v2M114 605l2 2M117 607v-2l1 2M117 606h1M119 605v2l1-1M120 605v2M121 605h2M122 605v1h1M123 606l2-1v1l-1 1zM127 605h-1v1h1M128 606l1-1v1l-1 1z"/>
<path d="M129 606v1M130 606l1-1 1 1-1 1zM132 605v2M132 605l2 2M135 607l1-2v2M135 606h1M137 605v2M138 605l1 2 1-1M140 605v2M140 606l1-1v1M141 606h1v1M143 606l1-1v2"/>
<path d="M143 605v2M145 605h.1M145 605v2M148 606h1M148 605v2M149 605v2M150 606h1v1l-1-1zM151 606l1 1M152 605l1 2M154 605v2M155 605l1 2M157 607l1-2 1 2"/>
<path d="M157 606h2M159 605v2h2M162 605v2l1-1v-1M164 607v-2l1 1v-1v2M168 605v2l-2-2v2M168 607h1M168 605h1M169 605v2M172 606h2M172 605v2M174 605v2M174 607l1-2 1 2"/>
<path d="M174 606h2M177 605v2h1M179 605v2h1M183 606h2v-1h-2v2M186 605v2h1M188 607l1-2v2M188 606h1M192 605v2l-2-2v2M194 605h-2l2 1h-2M195 606v1M195 606l1-1 1 1-1 1zM197 605v2"/>
<path d="M198 605v2l1-2v2v-2M202 607l-2-1v-1l2 1v1h-2"/>
</g>
<!-- layer: 0 -->
<g fill="#000" stroke="#000" stroke-width=".48">
<path d="M340 569h1z"/>
<path d="M340 569h1zM340 569h1z"/>
<path d="M340 569h2zM340 569h2z"/>
<path d="M340 569l2 9v-9zM340 569l2 9h-2z"/>
</g>
<!-- layer: BLDGlines -->
<path d="M518 577l12 2v-2zM518 577l12 2h-12z" fill="#000" stroke="#000" stroke-width=".48"/>
<text font-size="22.6" x="875" y="306" transform="rotate(-90 875 306)">ALUMNI HALL</text>
<text font-size="17.7" x="847" y="594">A-02</text>
<text font-size="10.4" x="354" y="581">2</text>
<g font-size="9.7">
<text x="509" y="590">2'</text>
<text x="528" y="591">10'</text>
</g>
<g font-size="9.3">
<text x="512" y="576" transform="rotate(-90 512 576)">0'</text>
<text x="523" y="576" transform="rotate(-90 523 576)">5'</text>
</g>
<text font-size="8.9" x="372" y="576">FIRST LEVEL - FLOOR PLAN</text>
<text font-size="8.8" x="876" y="562">09/10/18</text>
<text font-size="7.5" x="847" y="501" transform="rotate(-90 847 501)">Plotted on 24&quot;x36&quot; paper. For scaling purposes, plot on same</text>
<g font-size="6.6">
<text x="840" y="509" transform="rotate(-90 840 509)">00</text>
<text x="849" y="509" transform="rotate(-90 849 509)">01</text>
</g>
<text font-size="6.3" x="343" y="564" transform="rotate(180 343 564)">N</text>
<text font-size="5.3" x="414" y="250">STORAGE</text>
<g font-size="5.2">
<text x="828" y="521">Project#:</text>
<text x="828" y="529">Designed:</text>
<text x="828" y="536">Drawn By:</text>
<text x="828" y="544">Checked:</text>
<text x="828" y="551">Approved:</text>
<text x="828" y="559">Sheet Title:</text>
<text x="863" y="559">Date:</text>
<text x="828" y="580">Sheet Number:</text>
</g>
<g font-size="4.9">
<text x="315" y="119">20</text>
<text x="341" y="119">21</text>
<text x="363" y="119">22</text>
<text x="386" y="119">23</text>
<text x="411" y="119">24</text>
<text x="501" y="120">29</text>
<text x="312" y="124">OFFICE</text>
<text x="338" y="124">OFFICE</text>
<text x="362" y="123">OFFICE</text>
<text x="383" y="123">OFFICE</text>
<text x="409" y="123">OFFICE</text>
<text x="465" y="120">28</text>
<text x="540" y="126">DOCK</text>
<text x="419" y="131">RR</text>
<text x="309" y="133">19</text>
<text x="419" y="136">25</text>
<text x="303" y="140">OFFICE</text>
<text x="562" y="151">30</text>
<text x="381" y="165">STORAGE</text>
<text x="395" y="168">27</text>
<text x="417" y="164">26</text>
<text x="522" y="167" transform="rotate(-90 522 167)">DUMB</text>
<text x="525" y="167" transform="rotate(-90 525 167)">WAITER</text>
<text x="309" y="171">16</text>
<text x="338" y="173">CAREER CENTER</text>
<text x="411" y="168">STORAGE</text>
<text x="561" y="172">31</text>
<text x="346" y="179">14</text>
<text x="304" y="183">OFFICE</text>
<text x="587" y="189">BEDRM</text>
<text x="616" y="189">BEDRM</text>
<text x="488" y="194">37</text>
<text x="417" y="203">18A</text>
<text x="562" y="199">32</text>
<text x="309" y="213">OFFICE</text>
<text x="646" y="215">125</text>
<text x="311" y="219">15</text>
<text x="418" y="217">18</text>
<text x="562" y="224">33</text>
<text x="415" y="228">OFFICE</text>
<text x="673" y="230">OFFICE</text>
<text x="676" y="234">124</text>
<text x="439" y="240">36</text>
<text x="458" y="239">35</text>
<text x="644" y="236">STOR</text>
<text x="418" y="242">17</text>
<text x="563" y="241">34</text>
<text x="585" y="242">RR</text>
<text x="486" y="264">COMPUTER ROOM</text>
<text x="494" y="269">122</text>
<text x="377" y="277">STUDY LOUNGE</text>
<text x="384" y="283">121</text>
<text x="542" y="289">STORAGE</text>
<text x="545" y="293">123</text>
<text x="592" y="315">115</text>
<text x="621" y="315">116</text>
<text x="651" y="315">117</text>
<text x="677" y="315">118</text>
<text x="444" y="324">MRR</text>
<text x="444" y="329">100B</text>
<text x="163" y="339">102</text>
<text x="192" y="339">104</text>
<text x="220" y="339">106</text>
<text x="249" y="339">108</text>
<text x="277" y="339">110</text>
<text x="307" y="339">112</text>
<text x="333" y="339">114</text>
<text x="446" y="347">100A</text>
<text x="446" y="344">WRR</text>
<text x="385" y="369">LOUNGE</text>
<text x="387" y="376">120</text>
<text x="446" y="380">ELEVATOR</text>
<text x="241" y="402">CORRIDOR</text>
<text x="468" y="405">LOBBY</text>
<text x="470" y="410">100</text>
<text x="442" y="434">OFFICE</text>
<text x="444" y="439">119</text>
<text x="164" y="466">101</text>
<text x="192" y="466">103</text>
<text x="220" y="466">105</text>
<text x="249" y="466">107</text>
<text x="277" y="466">109</text>
<text x="308" y="466">111</text>
<text x="333" y="466">113</text>
</g>
<text font-size="4.4" x="372" y="583">Scale: 3/32&quot;=1'-0&quot;</text>
</svg>
